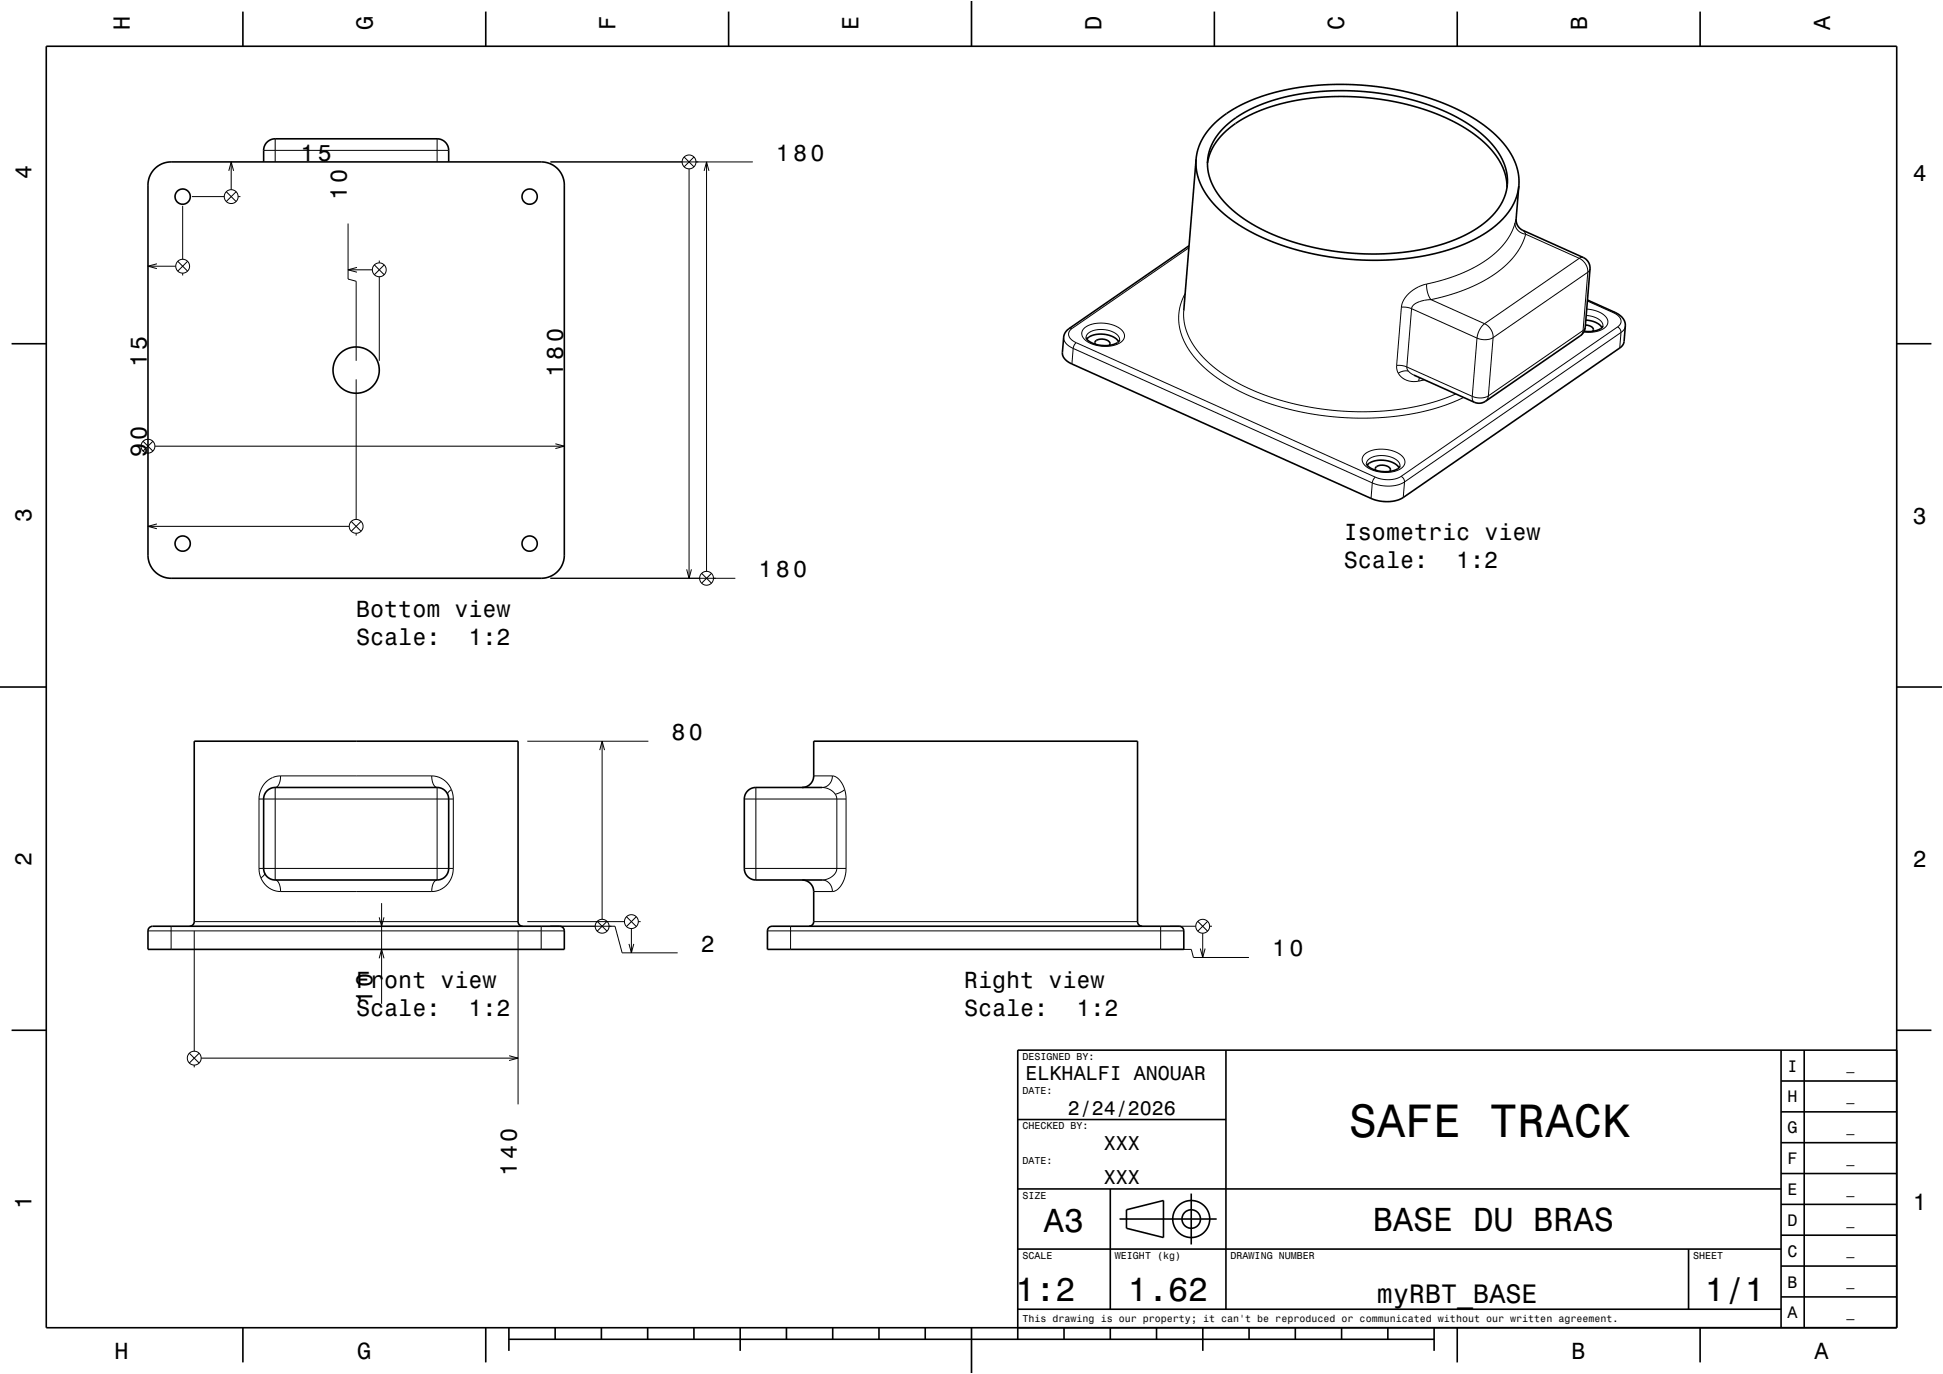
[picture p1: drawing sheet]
<svg xmlns="http://www.w3.org/2000/svg" width="420mm" height="297mm" viewBox="0 0 420 297" stroke-linecap="round" stroke-linejoin="round" font-family="sans-serif">
<g fill="none" stroke="#000" stroke-width=".22">
<path d="M49.5 36.9l.5-1.9 .5 1.9M50 35v6M57 32.5h40M59.5 30v5M94.5 30v5M119 35h43.7M147.9 33.9l2.1 2.2M148.9 36.5v88.5M150 33.9l-2.1 2.2M152.2 36.9l.5-1.9 .5 1.9M152.7 35v88.5M32 57.5h6"/>
<path d="M33.9 57l-1.9 .5 1.9 .6M38.4 56.5l2.1 2.1M39.5 44.5v11.5M39.5 59v.5M40.5 56.5l-2.1 2.1M41.5 42.5h7M48.9 41.4l2.1 2.2M51 41.4l-2.1 2.2M51.5 42.5h.5M75.2 48.3v12l1.8 .5v17.2M75.2 58.3h5.3M77.2 57.8l-2 .5 2 .5"/>
<path d="M80.9 57.3l2.1 2.1M82 56.3v.5M82 59.8v18.2M83 57.3l-2.1 2.1M257 53.6l-25.3 17.4M327.5 48.2l-.9 2.3-1.4 2.1-1.7 1.9-2.1 1.7-2.7 1.6-3.2 1.5-3.4 1.2-3.7 .9M327.5 48.2a2.48 2.48 0 0 0 2.3 2.4M327.7 47.3l-.2 .9M329.2 49.8l.6 .8M329.8 50.6l-.9 2.3-1.5 2.4-1.9 2-2.4 2-2.9 1.7-3.2 1.5-3.4 1.2-4.3 1.1M329.8 50.6l11.6 5.2M341.4 55.8a3.3 3.3 0 0 1 1.8 3"/>
<path d="M341.4 55.8l-20.5 14.2M342.2 55.7l-.3-.1-.5 .2M343.2 58.8l-20.4 14.2M343.2 58.8l-1 12.6M343.7 58.1l-.5 .7M229.9 72.9a2.82 2.82 0 0 0 2.1 2.4M231.7 71a1.52 1.52 0 0 0-.7 1.5 1.52 1.52 0 0 0 1 1.3l.6 .3M231.7 71h-.6M232 75.3l64.6 29.1M232 75.3l-.3 3.4M232.6 74.1l-.4 .5-.2 .7M232.6 74.1l64.7 29"/>
<path d="M234.4 71a6.9 6.9 0 0 1 8.3 .6 1.74 1.74 0 0 1-1.1 2.8 7 7 0 0 1-7.4-1.4 1.49 1.49 0 0 1 .2-2zM234.8 72.9a2.76 2.76 0 0 1 3-1.7 4.3 4.3 0 0 1 4.2 1.9v.4M255.9 67.2l.1 2.7 1 2.9 1.7 2.8 2.3 2.5 3 2.5 3.7 2.3 4 1.8 4.5 1.7 4.7 1.2 5.4 .9 5.5 .5h4.9l5.3-.5 4.4-.7 4.3-1.1 4-1.6M256.2 63.5l-.8 1.8-.4 1.4-.2 1.5v1.6l.3 1.5 .5 1.8 .8 1.6 1 1.5 2.9 3.2 3.2 2.6 4.1 2.4 5.1 2.2 5.2 1.7 6 1.2 5.7 .7 5.9 .2 5.9-.4 5.5-.9 5.1-1.4 4.4-1.8M301.9 79v.8l.3 .9M301.9 79h1.1l1.1 .3M302.9 66.4h1.3l.9 .3M302.9 66.4l-1 12.6M304.1 79.3l.3 .9M304.1 79.3l14.1 6.4M305.1 66.7l-1 12.6M305.1 66.7l14.2 6.4"/>
<path d="M308.4 61.4a7.3 7.3 0 0 0-5.4 4.5l-.1 .5M308.4 61.4a5.2 5.2 0 0 0 .9 3.4M309.3 64.8a5.4 5.4 0 0 0-4 1.5l-.2 .4M309.3 64.8l11.6 5.2M319.3 73.1l-1.1 12.6M320.9 70a4.7 4.7 0 0 0-1.6 3.1M320.9 70a3.3 3.3 0 0 1 1.9 3M322.8 73a4 4 0 0 1-3.5 .1M322.8 73l-1.1 12.6M342.2 71.4l-.2 .8-.4 .4M342.2 71.4l-20.5 14.2M342.7 70.7l-.5 .7"/>
<path d="M342.9 68.2a3.7 3.7 0 0 1 3.6 2v.2M343 66.8a5.1 5.1 0 0 1 4.5 2.3 2.14 2.14 0 0 1-2 2.5l-1.7 .2h-1.4M343.1 65.1l5.7 2.5M348.8 67.6a1.89 1.89 0 0 1 1.4 2.5l-.5 .6M349.1 67.5l-.3 .1M349.7 70.7l.5 .5 .2 .7M349.7 70.7l-46.8 32.3M350.4 71.9l-46.8 32.3M350.4 71.9l-.3 3.3M351.3 70.5l-.2 .7-.7 .7M30.9 95.4l2.1 2.1M33 95.4l-2.1 2.1"/>
<path d="M33.5 96.4h88.5M77 82v30.3M120.1 95.9l1.9 .5-1.9 .6M295 98.2a6.9 6.9 0 0 1 8.3 .7 1.74 1.74 0 0 1-1.1 2.7 7.1 7.1 0 0 1-7.4-1.3 1.5 1.5 0 0 1 .2-2.1zM302.2 80.7a4 4 0 0 0 4.5 1.7M304.4 80.2l1.3 .9M304.4 80.2h-1l-1.2 .5M306.8 81.6l-.1 .8M307.9 82.1l-1.2 .3M318.2 85.7l.1 .9 .4 .3M321.7 85.6l-.1 .6-.5 .5M321.7 85.6a4 4 0 0 1-3.5 .1"/>
<path d="M32 113.8h43.5M33.9 113.3l-1.9 .5 1.9 .5M75.9 112.7l2.1 2.1M77 115.3v.5M78 112.7l-2.1 2.1M295.4 100.2a2.77 2.77 0 0 1 3-1.7 4.3 4.3 0 0 1 4.2 1.8v.4M296.6 104.4l-.2 3.3M297.3 103.1l-.4 .5-.3 .8M302.9 103a6.3 6.3 0 0 1-5.6 .1M302.9 103l.5 .5 .2 .7M303.6 104.2a8 8 0 0 1-7 .2M303.6 104.2l-.3 3.3"/>
<path d="M119 125h39.9M148.4 123.1l.5 1.9 .6-1.9M151.7 123.9l2.1 2.2M153.8 123.9l-2.1 2.2M56 172.7v15M56 172.7h42M60.7 167.7a4.7 4.7 0 0 0-4.7 5M60.7 167.7a2.28 2.28 0 0 1-1.2 2.5v20a2.24 2.24 0 0 1 1.2 2.5M60.7 167.7h32.6M93.3 167.7a4.7 4.7 0 0 1 4.3 3M93.3 167.7a2.25 2.25 0 0 0 1.2 2.5v20a2.28 2.28 0 0 0-1.2 2.5M97.6 170.7l.4 2"/>
<path d="M97.6 170.7l-.7 .5-.1 .5M98 172.7v15M114 160.2h26.2M129.6 162.1l.6-1.9 .5 1.9M130.2 160.2v38.5M160.9 172.7h22M163.4 170.2v20M175.9 167.7h4M179.9 167.7a3.6 3.6 0 0 1 2.7 3M179.9 167.7a2.37 2.37 0 0 1-2.2 2.5 3.6 3.6 0 0 1 2.9 1.5M180.6 171.7l.3 1v15a3.2 3.2 0 0 1-3.2 2.5 2.36 2.36 0 0 1 2.2 2.5M182.6 170.7l.3 2"/>
<path d="M182.6 170.7l-.9 .6-1.1 .4M182.9 172.7v15M42 199.2h70M56 187.7l.4 2.1M56 187.7h42M56.4 189.8a4.7 4.7 0 0 0 4.3 2.9M57.2 188.7l-.1 .5-.7 .6M60.7 192.7h32.6M82 198.3l.5 1.9 .5-1.9M82.5 195.2v21.8M98 187.7a4.8 4.8 0 0 1-4.7 5M114 199.2h21"/>
<path d="M129.1 199.2l2.1 2.1M131.2 199.2l-2.1 2.1M135.4 198.2l2.1 2.1M137.5 198.2l-2.1 2.1M138 199.2h.5M160.9 187.7h22M175.9 199.2h70M175.9 192.7h4M182.9 187.7a5.3 5.3 0 0 1-2.5 4.9l-.5 .1M258.9 199.2l2.1 2.1M261 199.2l-2.1 2.1M32 201.2h90"/>
<path d="M37 200.2v5M42 201.2v26M82 207.1l.5-1.9 .5 1.9M112 201.2v37.5M117 200.2v5M119 200.2h13.9l1.6 5.8h12M136 204l.5 2 .5-2M136.5 200.7v5.3M165.9 201.2h90M170.9 200.2v5M250.9 200.2v5M252.9 200.2h5.6"/>
<path d="M252.9 205.2h4.6l.5 1.8h12M259.5 205l.5 2 .5-2M260 201.7v5.3M261.5 200.2h.5M40.9 227.7l2.1 2.1M42 230.2v.5M43 227.7l-2.1 2.1M43.5 228.7h68.5M110.1 228.2l1.9 .5-1.9 .5"/>
<circle cx="148.9" cy="35" r="1.5"/>
<circle cx="39.5" cy="57.5" r="1.5"/>
<circle cx="50" cy="42.5" r="1.5"/>
<circle cx="82" cy="58.3" r="1.5"/>
<circle cx="32" cy="96.4" r="1.5"/>
<circle cx="77" cy="113.8" r="1.5"/>
<circle cx="152.7" cy="125" r="1.5"/>
<circle cx="136.5" cy="199.2" r="1.5"/>
<circle cx="130.2" cy="200.2" r="1.5"/>
<circle cx="260" cy="200.2" r="1.5"/>
<circle cx="42" cy="228.7" r="1.5"/>
</g>
<g fill="none" stroke="#000" stroke-width=".35">
<path d="M10 10h400v277h-400zM52.5 2.5v7.5M105 2.5v7.5M157.5 2.5v7.5M210 0v10M262.5 2.5v7.5M315 2.5v7.5M367.5 2.5v7.5M33.4 36.5a5 5 0 0 1 3.6-1.5h80a5 5 0 0 1 5 5v80a5 5 0 0 1-5 5h-80a5 5 0 0 1-5-5v-80a5 5 0 0 1 1.4-3.5zM57 35v-2.5a2.5 2.5 0 0 1 2.5-2.5h35a2.5 2.5 0 0 1 2.5 2.5v2.5M258.6 34.4v1.8l.3 2 .8 1.9 1 1.9 1.4 1.8 1.7 1.7 2 1.7 2.1 1.5 4.8 2.6 6.2 2.3 6.6 1.6 6.7 .9 6.2 .2 6.8-.6 6-1.2 3.2-.9 2.6-1.1 2.3-1.1 2.4-1.4 1.9-1.5 1.5-1.4 1.3-1.7 .9-1.6 .7-1.7 .3-2M258.6 34.4l.2-1.7 .7-1.8 1-1.9 1.4-1.6 1.6-1.6 1.8-1.4 2.2-1.3 2.5-1.2 5.2-1.8 6-1.3 6.3-.5 7.2 .1 6.4 .9 6.9 1.6 5.8 2.2 5 2.6 2.2 1.5 2.1 1.8 1.9 2 1.2 1.5 1.1 2 .6 1.8 .4 1.9v1.9"/>
<path d="M258.6 34.4l-2.7 32.8M261 35.2l.4-1.7 .8-1.6 .8-1.4 1.4-1.5 1.7-1.6 1.7-1.2 4.1-2.1 5.3-1.7 5.4-1.1 5.8-.4 6.2 .1 6.2 .9 5.9 1.4 5.4 2 4.7 2.5 3.8 2.8 1.7 1.6 1.2 1.6 1 1.7 .7 1.6 .4 1.8 .2 1.6M264.5 27.7l2.8-2.3 3.7-2.1 4.3-1.7 5-1.2 5.2-.6 5.7-.2 5.9 .4 5.4 .9 5.4 1.5 5 2 4.1 2.2 3.6 2.6 2.7 2.9 1.1 1.7 .6 1.4 .6 1.6 .2 1.5v1.3l-.2 1.7-.6 1.8-1.1 1.9-1.3 1.6-1.7 1.6-2.1 1.4-2.4 1.4-2.8 1.2-2.7 .8-3.2 .8-3 .6-6.8 .5-6.7-.3-3.2-.4-3.9-.7-6.4-1.8-2.8-1.1-2.9-1.4-2.7-1.6-2-1.5-1.9-1.7-1.6-1.7-1.2-1.9-1-2-.4-1.8-.2-2 .3-2 .6-1.6 1.1-1.9zM257 53.1l-26.3 18.2-.5 .7-.3 .7-.3 3.5a2.82 2.82 0 0 0 2.1 2.5l64.7 29a7.9 7.9 0 0 0 6.9-.2l47-32.4 .5-.5 .2-.6 .3-3.5a3.1 3.1 0 0 0-2.2-3l-5.9-2.6M328.3 40.1l-.6 7.2a2.5 2.5 0 0 0 1.5 2.5l13 5.9a2.5 2.5 0 0 1 1.5 2.4l-1 12.6a2.48 2.48 0 0 1-1.1 1.9l-20.5 14.1a2.48 2.48 0 0 1-2.4 .2l-13-5.8M2.5 74.3h7.5M234.8 72.9a2.77 2.77 0 0 0 2.5 1.6 4.9 4.9 0 0 0 4.6-.7l.1-.3M234.9 73.3a5.3 5.3 0 0 1 6.2-.2l.7 .8M236.8 74.4a.74 .74 0 0 1 .7-1l.5-.1a1.6 1.6 0 0 1 1.9 1.1l-.1 .3M342.7 70.3a1.31 1.31 0 0 1 1.7 1.2l-.1 .1M342.8 69.2a4.3 4.3 0 0 1 3.5 1.6M346.5 70.4a2.18 2.18 0 0 1-2 1.2h-2.1"/>
<path d="M410 74.3h7.5M295.4 100.2a2.79 2.79 0 0 0 2.5 1.6 5 5 0 0 0 4.6-.7l.1-.4M295.5 100.6a5.3 5.3 0 0 1 6.2-.2l.7 .7M297.4 101.7a.74 .74 0 0 1 .7-1.1h.5a1.6 1.6 0 0 1 2 1.1l-.2 .2M0 148.5h10M410 148.5h10M57.7 171a2.49 2.49 0 0 1 1.8-.8h35a2.5 2.5 0 0 1 2.5 2.5v15a2.5 2.5 0 0 1-2.5 2.5h-35a2.5 2.5 0 0 1-2.5-2.5v-15a2.48 2.48 0 0 1 .7-1.7zM173.4 170.2a2.5 2.5 0 0 0 2.5-2.5v-7.5h70v39l.3 .7 .7 .3M177.7 170.2h-14.3a2.5 2.5 0 0 0-2.5 2.5v15a2.5 2.5 0 0 0 2.5 2.5h14.3M173.4 190.2a2.5 2.5 0 0 1 2.5 2.5v6.6l-.3 .7-.7 .2M32.3 200.5l.7-.3h88.1l.4 .2 .5 .6v4.2h-90v-4.1zM41 200.2l.7-.3 .3-.7v-39h70v39l.3 .7 .7 .3"/>
<path d="M166.2 200.5l.7-.3h88.1l.4 .2 .5 .6v4.2h-90v-4.1zM2.5 222.7h7.5M265 227v56M385 233.7h25M385 227v60M390 227v60M410 222.7h7.5M410 227h-190v62.5M220 257h165M220 242h45M240 257v26M257.5 258v11"/>
<path d="M385 253.7h25M385 247h25M385 240.3h25M220 270h165M242 263.5h21M243.5 261.5l8-2v8l-8-2zM365 270v13M385 273.7h25M385 267h25M385 260.3h25M52.5 287v7.5M105 287v7.5"/>
<path d="M110 289.5h200M110 287v5M120 287v2.5M130 287v2.5M140 287v2.5M150 287v2.5M160 287v5M170 287v2.5M180 287v2.5M190 287v2.5M200 287v2.5M210 287v10"/>
<path d="M220 283h165M230 287v2.5M240 287v2.5M250 287v2.5M260 287v5M270 287v2.5M280 287v2.5M290 287v2.5M300 287v2.5M310 287v5M315 287v7.5M367.5 287v7.5"/>
<path d="M385 280.3h25"/>
<circle cx="39.5" cy="42.5" r="1.65"/>
<circle cx="114.5" cy="42.5" r="1.65"/>
<circle cx="77" cy="80" r="5"/>
<circle cx="39.5" cy="117.5" r="1.65"/>
<circle cx="114.5" cy="117.5" r="1.65"/>
<circle cx="257.5" cy="263.5" r="2"/>
<circle cx="257.5" cy="263.5" r="4"/>
</g>
<path d="M0 0h420v297h-420" fill="none" stroke="#fff" stroke-width=".22"/>
<text font-size="10.1" x="291.6" y="245.7">SAFE TRACK</text>
<g font-size="7.2">
<text x="225.7" y="266.3">A3</text>
<text x="296.8" y="266.1">BASE DU BRAS</text>
<text x="219.5" y="281.3">1:2</text>
<text x="243.8" y="281.3">1.62</text>
<text x="368.5" y="281.3">1/1</text>
</g>
<text font-size="5.8" x="297.7" y="281.6">myRBT_BASE</text>
<g font-size="5">
<text x="28.1" y="6.5" transform="rotate(-90 28.1 6.5)">H</text>
<text x="80.6" y="6.5" transform="rotate(-90 80.6 6.5)">G</text>
<text x="133.1" y="6.5" transform="rotate(-90 133.1 6.5)">F</text>
<text x="185.6" y="6.5" transform="rotate(-90 185.6 6.5)">E</text>
<text x="238.1" y="6.5" transform="rotate(-90 238.1 6.5)">D</text>
<text x="290.6" y="6.5" transform="rotate(-90 290.6 6.5)">C</text>
<text x="343.1" y="6.5" transform="rotate(-90 343.1 6.5)">B</text>
<text x="395.6" y="6.5" transform="rotate(-90 395.6 6.5)">A</text>
<text x="65" y="34.8">15</text>
<text x="167.7" y="34.8">180</text>
<text x="6.8" y="38.7" transform="rotate(-90 6.8 38.7)">4</text>
<text x="413.5" y="39">4</text>
<text x="75" y="43.3" transform="rotate(-90 75 43.3)">10</text>
<text x="31.7" y="79.3" transform="rotate(-90 31.7 79.3)">15</text>
<text x="121.7" y="81.4" transform="rotate(-90 121.7 81.4)">180</text>
<text x="31.7" y="98.8" transform="rotate(-90 31.7 98.8)">90</text>
<text x="6.8" y="112.9" transform="rotate(-90 6.8 112.9)">3</text>
<text x="413.5" y="113.2">3</text>
<text x="290.5" y="116.8">Isometric view</text>
<text x="163.9" y="124.7">180</text>
<text x="290.5" y="122.8">Scale:</text>
<text x="314.8" y="122.8">1:2</text>
<text x="77" y="133.4">Bottom view</text>
<text x="77" y="139.4">Scale:</text>
<text x="101.3" y="139.4">1:2</text>
<text x="145.2" y="160">80</text>
<text x="6.8" y="187.1" transform="rotate(-90 6.8 187.1)">2</text>
<text x="413.5" y="187.4">2</text>
<text x="151.5" y="205.7">2</text>
<text x="275" y="206.7">10</text>
<text x="77" y="213.6">Front view</text>
<text x="208.4" y="213.6">Right view</text>
<text x="77" y="219.6">Scale:</text>
<text x="80.5" y="217" transform="rotate(-90 80.5 217)">10</text>
<text x="101.3" y="219.6">1:2</text>
<text x="208.4" y="219.6">Scale:</text>
<text x="232.7" y="219.6">1:2</text>
<text x="111.7" y="254.2" transform="rotate(-90 111.7 254.2)">140</text>
<text x="6.8" y="261.3" transform="rotate(-90 6.8 261.3)">1</text>
<text x="413.5" y="261.6">1</text>
<text x="24.7" y="293.8">H</text>
<text x="77.2" y="293.8">G</text>
<text x="339.7" y="293.8">B</text>
<text x="392.2" y="293.8">A</text>
</g>
<g font-size="4.3">
<text x="221.7" y="233.5">ELKHALFI ANOUAR</text>
<text x="230.8" y="241">2/24/2026</text>
<text x="238.6" y="248.5">XXX</text>
<text x="238.6" y="256">XXX</text>
</g>
<g font-size="3.6">
<text x="386.4" y="231.6">I</text>
<text x="386.4" y="238.3">H</text>
<text x="386.4" y="245">G</text>
<text x="386.4" y="251.6">F</text>
<text x="386.4" y="258.3">E</text>
<text x="386.4" y="265">D</text>
<text x="386.4" y="271.6">C</text>
<text x="386.4" y="278.3">B</text>
<text x="386.4" y="285">A</text>
</g>
<g font-size="2.9">
<text x="399.1" y="231.4">_</text>
<text x="399.1" y="238">_</text>
<text x="399.1" y="244.7">_</text>
<text x="399.1" y="251.4">_</text>
<text x="399.1" y="258">_</text>
<text x="399.1" y="264.7">_</text>
<text x="399.1" y="271.4">_</text>
<text x="399.1" y="278">_</text>
<text x="399.1" y="284.7">_</text>
</g>
<g font-size="2.2">
<text x="221" y="229.1">DESIGNED BY:</text>
<text x="221" y="236.6">DATE:</text>
<text x="221" y="244.1">CHECKED BY:</text>
<text x="221" y="251.6">DATE:</text>
<text x="221" y="259.1">SIZE</text>
<text x="221" y="272.1">SCALE</text>
<text x="241" y="272.1">WEIGHT (kg)</text>
<text x="266" y="272.1">DRAWING NUMBER</text>
<text x="366" y="272.1">SHEET</text>
<text x="221" y="285.8">This drawing is our property; it can't be reproduced or communicated without our written agreement.</text>
</g>
</svg>
